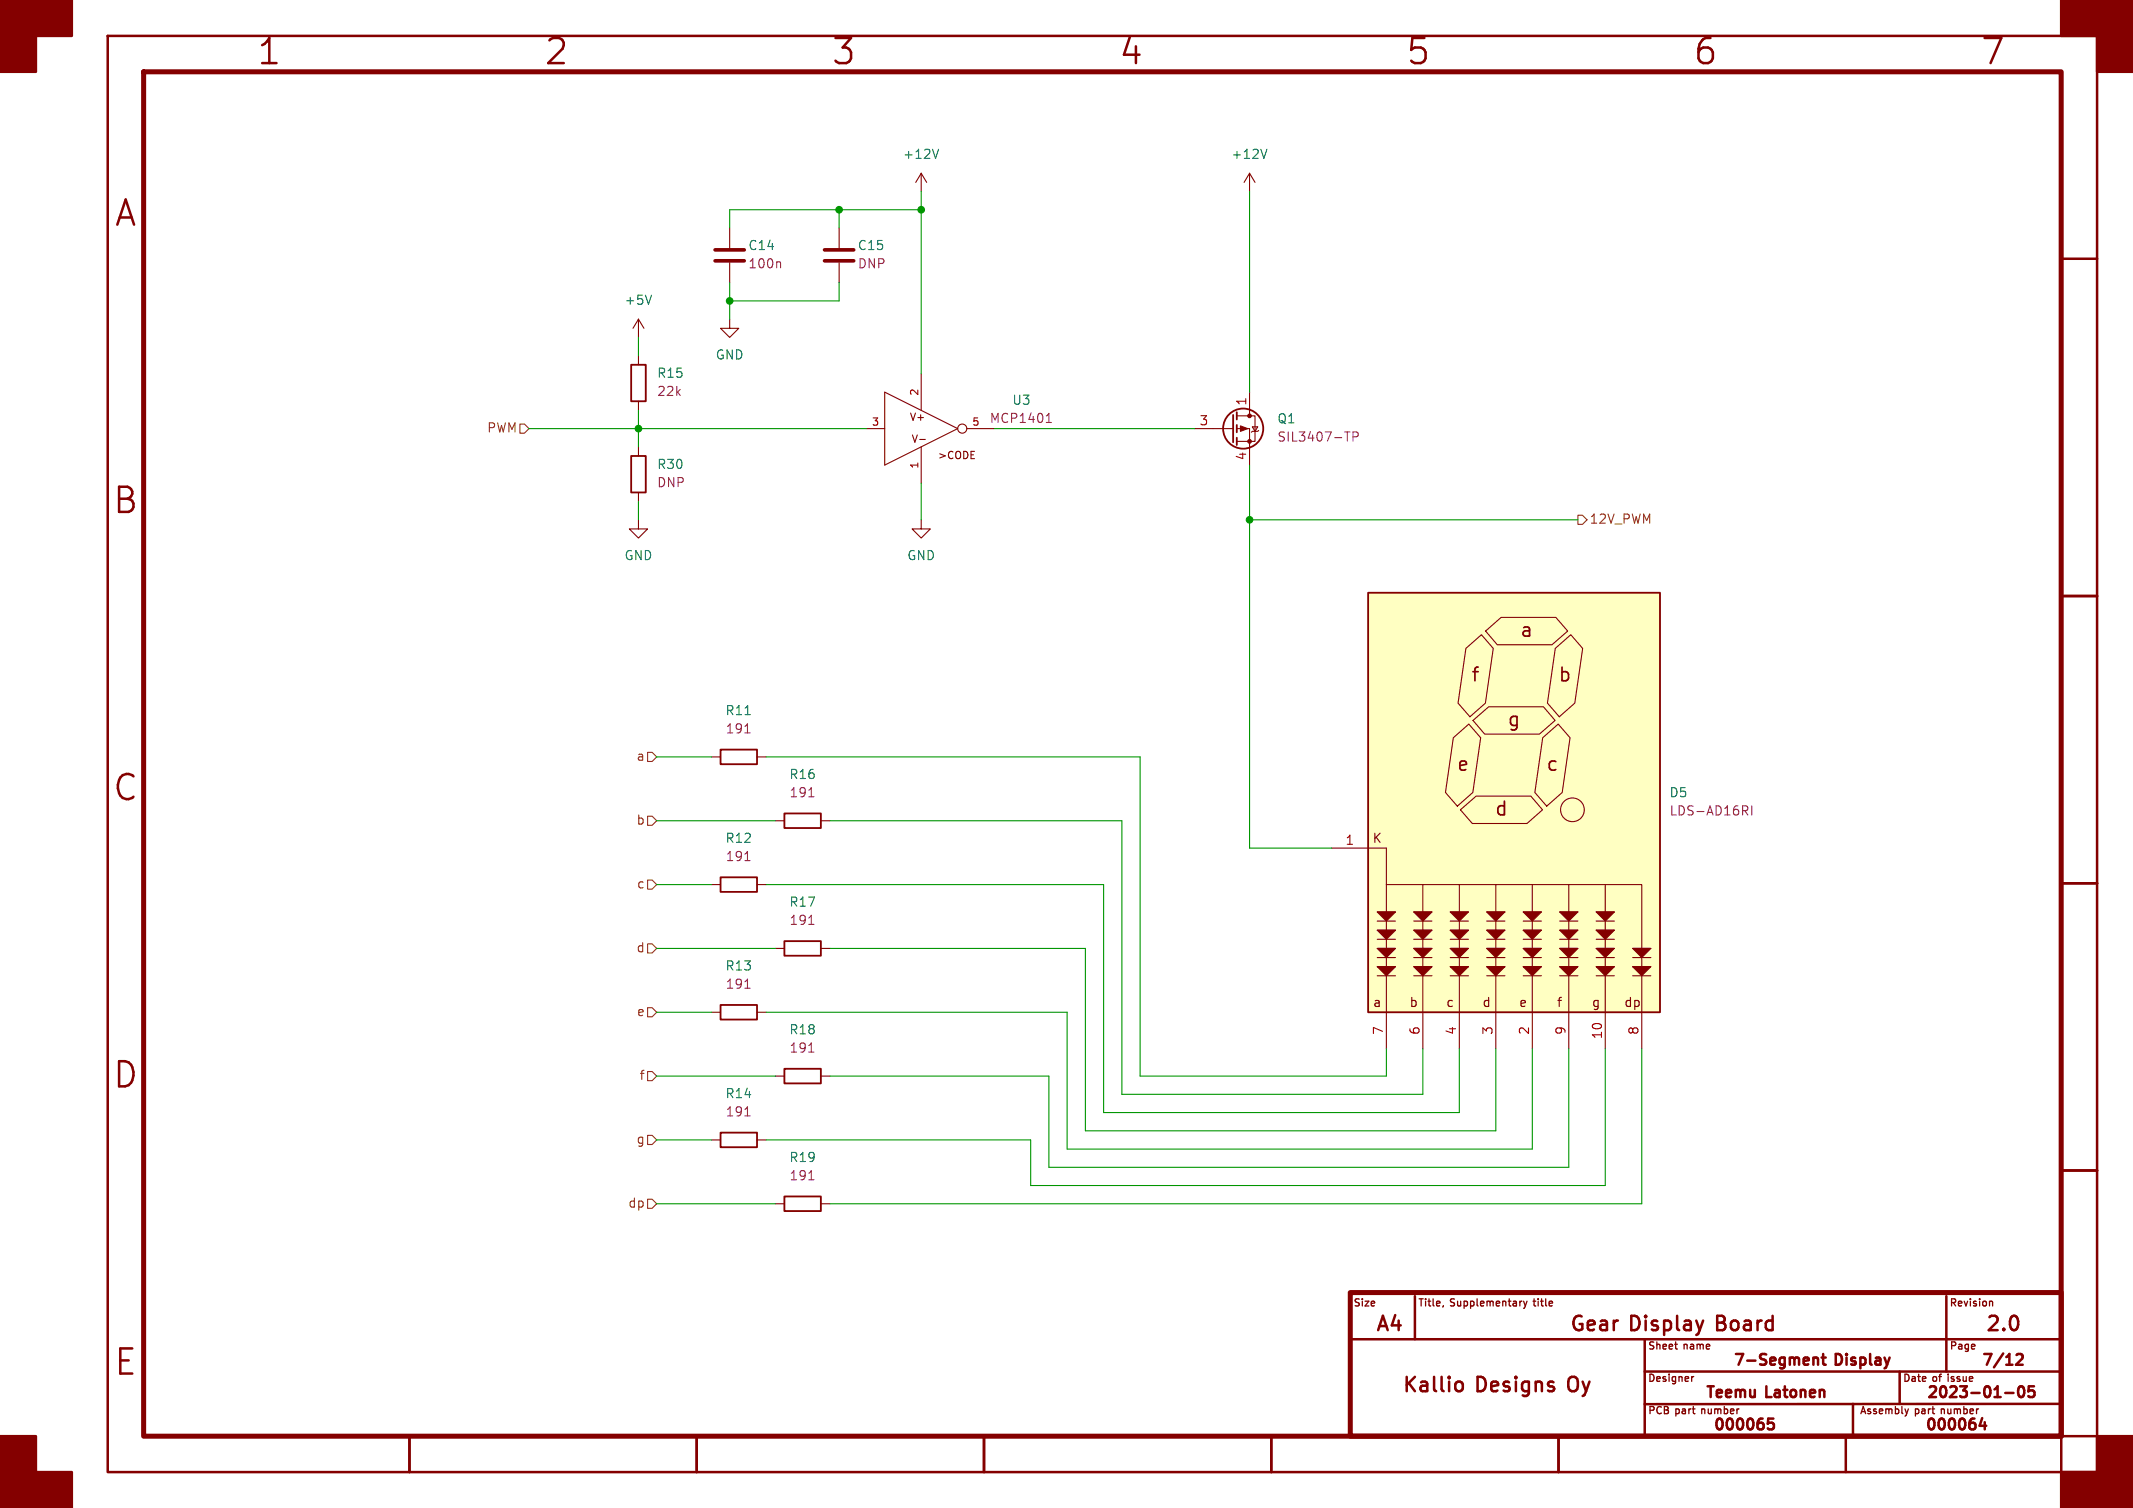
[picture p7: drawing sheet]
<svg xmlns="http://www.w3.org/2000/svg" width="297mm" height="210mm" viewBox="0 0 297 210" stroke-linecap="round" stroke-linejoin="round" font-family="sans-serif">
<g fill="none" stroke="#840000" stroke-width=".35">
<path d="M15 5h277v200h-277zM287 36h5M287 83h5M287 123h5M287 163h5M188 186.5h99M197 180.5v6M202.8 192.5a.54 .54 0 0 1 .9 .3v.6a.54 .54 0 0 1-.9 .2M229 186.5v13.5M229 191h58M237.1 183.9l-.4 1.3M246.9 197.6h-.7l-.1 .7 .3-.2 .5 .1 .1 .2-.1 .5-.2 .2h-.3l-.3-.2"/>
<path d="M252.5 189.1v1M252.5 189.2a.37 .37 0 0 1 .6 .1v.8M253.6 189.1h.6M253.9 188.6v1.2v.2l.3 .1M258 195.5v4.5M264.5 191v4.5M271 180.5v10.5M276 197.5l-.4 1.1h1M276.4 198.1v1M279.2 194h1.2M280.8 188.7l.2-.1h.5a.41 .41 0 0 1 .1 .6l-.9 .9h.9M281.2 193.1a.36 .36 0 0 1 .6 .2 .77 .77 0 0 1-.4 1.3 1 1 0 0 1-.2-1.5z"/>
<path d="M283.2 193.1h-.7l-.1 .7 .2-.2 .5 .1 .2 .2-.1 .5-.2 .2h-.4l-.2-.2M287 195.5h-58M57 200v5M97 200v5M137 200v5M177 200v5M181 200h111M217 200v5M257 200v5M287 200v5"/>
</g>
<path d="M20 10h267v190h-267zM188 180h99v20h-99z" fill="none" stroke="#840000" stroke-width=".7"/>
<g fill="#840000" stroke="#840000" stroke-width=".35">
<path d="M0 0h10v5h-5v5h-5z"/>
<path d="M0 200h5v5h5v5h-10z"/>
<path d="M287 0h10v10h-5v-5h-5z"/>
<path d="M292 200h5v10h-10v-5h5z"/>
</g>
<path d="M201 181.8l-.1 .2M211.8 181.2h.1M212.1 181.2l.3 .7M212.4 181.9l-.3 .3M212.6 181.2l-.2 .7M235.8 191.7l-.3 .2M265.7 196.2l-.2 .7M277.2 181.2l.3 .2v.5" fill="none" stroke="#840000" stroke-width=".18"/>
<g fill="none" stroke="#840000" stroke-width=".25">
<path d="M87.9 50.8h2v5.1h-2zM171.7 57.8v3.8M172.2 57.4v1M172.2 59.2v1M87.9 63.5h2v5.1h-2zM172.2 61v1M190.5 82.6h40.6v58.4h-40.6zM100.3 104.4h5.1v2h-5.1zM109.2 113.3h5.1v2h-5.1zM100.3 140h5.1v2h-5.1zM100.3 122.2h5.1v2h-5.1zM109.2 131.1h5.1v2h-5.1z"/>
<path d="M100.3 157.7h5.1v2.1h-5.1zM109.2 148.8h5.1v2.1h-5.1zM109.2 166.6h5.1v2.1h-5.1z"/>
<circle cx="173.1" cy="59.7" r="2.79"/>
</g>
<g fill="none" stroke="#840000" stroke-width=".15">
<path d="M101.6 31.8v2.7M101.6 36.6v2.8M116.8 31.8v2.7M116.8 36.6v2.8M128.3 24.1v2.6M128.3 24.1l-.8 1.3M128.3 24.1l.7 1.3M174 24.1l-.8 1.3M174 24.1v2.6M174 24.1l.8 1.3M88.9 44.5v2.5M88.9 49.5v1.3"/>
<path d="M88.9 55.9v1.3M88.9 44.5l-.8 1.2M88.9 44.5l.8 1.2M101.6 44.5v1.2h1.3l-1.3 1.3-1.3-1.3h1.3M120.6 59.7h2.6M123.2 54.6l10.1 5.1-10.1 5.1zM128.3 52.1v5.1M134.6 59.7h3.8M166.4 59.7h5.3M172.2 59.7h1.8v5.1M172.2 57.9h2.6v3.6h-2.6M174 54.6v3.3"/>
<path d="M174.4 59.4h.7l-.3 .7zM175.3 59.9l-.2 .2h-.7l-.2 .1M88.9 72.4v1.3h1.3l-1.3 1.2-1.3-1.2h1.3M88.9 62.2v1.3M88.9 68.6v1.3M128.1 61.2h.7M128.3 72.4v1.3h1.2l-1.2 1.2-1.3-1.2h1.3M128.3 62.2v5.1M204.1 90.3l2.2-1.9 1.6 1.9-1.1 7.6-2.1 1.9-1.7-1.9zM206.9 87.9l2.1-1.9h7.6l1.7 1.9-2.2 1.9h-7.6zM216.6 90.3l2.1-1.9 1.7 1.9-1.1 7.6-2.2 1.9-1.6-1.9zM99.1 105.4h1.2"/>
<path d="M105.4 105.4h1.3M107.9 114.3h1.3M114.3 114.3h1.3M185.4 118.1h7.6v5.1h35.6v22.9M202.4 102.7l2.1-1.9 1.7 1.9-1.1 7.7-2.2 1.9-1.6-1.9zM203.4 112.8l2.1-1.9h7.7l1.6 1.9-2.2 1.9h-7.6zM205.1 100.3l2.2-1.9h7.6l1.6 1.9-2.1 1.9h-7.7zM214.8 102.7l2.2-1.9 1.6 1.9-1.1 7.7-2.1 1.9-1.7-1.9zM99.1 123.2h1.2M105.4 123.2h1.3M107.9 132.1h1.3M114.3 132.1h1.3"/>
<path d="M191.8 135.9h2.5M191.8 134.6h2.5M191.8 133.4h2.5M191.8 132.1h2.5M191.8 130.8h2.5M191.8 129.5h2.5M191.8 128.3h2.5M191.8 127h2.5M193 123.2v22.9M196.8 135.9h2.6M196.8 134.6h2.6M196.8 133.4h2.6"/>
<path d="M196.8 132.1h2.6M196.8 130.8h2.6M196.8 129.5h2.6M196.8 128.3h2.6M196.8 127h2.6M198.1 123.2v22.9M201.9 135.9h2.6M201.9 134.6h2.6M201.9 133.4h2.6M201.9 132.1h2.6M201.9 130.8h2.6M201.9 129.5h2.6"/>
<path d="M201.9 128.3h2.6M201.9 127h2.6M203.2 123.2v22.9M207 135.9h2.5M207 134.6h2.5M207 133.4h2.5M207 132.1h2.5M207 130.8h2.5M207 129.5h2.5M207 128.3h2.5M207 127h2.5M208.3 123.2v22.9"/>
<path d="M212.1 135.9h2.5M212.1 134.6h2.5M212.1 133.4h2.5M212.1 132.1h2.5M212.1 130.8h2.5M212.1 129.5h2.5M212.1 128.3h2.5M212.1 127h2.5M213.4 123.2v22.9M217.2 135.9h2.5M217.2 134.6h2.5M217.2 133.4h2.5"/>
<path d="M217.2 132.1h2.5M217.2 130.8h2.5M217.2 129.5h2.5M217.2 128.3h2.5M217.2 127h2.5M218.4 123.2v22.9M222.2 135.9h2.6M222.2 134.6h2.6M222.2 133.4h2.6M222.2 132.1h2.6M222.2 130.8h2.6M222.2 129.5h2.6"/>
<path d="M222.2 128.3h2.6M222.2 127h2.6M223.5 123.2v22.9M227.3 135.9h2.6M227.3 134.6h2.6M227.3 133.4h2.6M227.3 132.1h2.6M99.1 158.8h1.2M99.1 141h1.2M105.4 158.8h1.3M105.4 141h1.3M107.9 149.9h1.3"/>
<path d="M114.3 149.9h1.3M107.9 167.6h1.3M114.3 167.6h1.3"/>
<circle cx="134" cy="59.7" r=".63"/>
<circle cx="218.9" cy="112.8" r="1.65"/>
</g>
<path d="M130.7 20.8l-.4 1.3M176.4 20.8l-.4 1.3M90.7 41.1l-.4 1.3" fill="none" stroke="#006464" stroke-width=".15"/>
<g fill="none" stroke="#840084" stroke-width=".15">
<path d="M108.5 36.5l.2 .1v.7M145.7 58.8h.7M145.8 57.9l.2-.3v1.2M187.2 60.2h.8M188.4 60.8h.6l.1-.2v-.3l-.2-.1h-.5v1.2M103.7 102.1h.7M103.7 119.8h.7M112.6 111h.7M242.6 112.2h.5l.3 .3-.2 .3-.6 .1M242.9 112.9l.5 .6M243.9 112.2v1.3M103.7 137.6h.7"/>
<path d="M112.6 128.7h.7M103.7 155.4h.7M112.6 146.5h.7M112.6 164.3h.7"/>
</g>
<g fill="#840000" stroke="#840000" stroke-width=".15">
<path d="M172.7 59.3l1 .4-1 .4z"/>
<path d="M191.8 134.6h2.5l-1.3 1.3z"/>
<path d="M191.8 132.1h2.5l-1.3 1.3z"/>
<path d="M191.8 129.5h2.5l-1.3 1.3z"/>
<path d="M191.8 127h2.5l-1.3 1.3z"/>
<path d="M196.8 134.6h2.6l-1.3 1.3z"/>
<path d="M196.8 132.1h2.6l-1.3 1.3z"/>
<path d="M196.8 129.5h2.6l-1.3 1.3z"/>
<path d="M196.8 127h2.6l-1.3 1.3z"/>
<path d="M201.9 134.6h2.6l-1.3 1.3z"/>
<path d="M201.9 132.1h2.6l-1.3 1.3z"/>
<path d="M201.9 129.5h2.6l-1.3 1.3z"/>
<path d="M201.9 127h2.6l-1.3 1.3z"/>
<path d="M207 134.6h2.5l-1.2 1.3z"/>
<path d="M207 132.1h2.5l-1.2 1.3z"/>
<path d="M207 129.5h2.5l-1.2 1.3z"/>
<path d="M207 127h2.5l-1.2 1.3z"/>
<path d="M212.1 134.6h2.5l-1.2 1.3z"/>
<path d="M212.1 132.1h2.5l-1.2 1.3z"/>
<path d="M212.1 129.5h2.5l-1.2 1.3z"/>
<path d="M212.1 127h2.5l-1.2 1.3z"/>
<path d="M217.2 134.6h2.5l-1.3 1.3z"/>
<path d="M217.2 132.1h2.5l-1.3 1.3z"/>
<path d="M217.2 129.5h2.5l-1.3 1.3z"/>
<path d="M217.2 127h2.5l-1.3 1.3z"/>
<path d="M222.2 134.6h2.6l-1.3 1.3z"/>
<path d="M222.2 132.1h2.6l-1.3 1.3z"/>
<path d="M222.2 129.5h2.6l-1.3 1.3z"/>
<path d="M222.2 127h2.6l-1.3 1.3z"/>
<path d="M227.3 134.6h2.6l-1.3 1.3z"/>
<path d="M227.3 132.1h2.6l-1.3 1.3z"/>
<circle cx="174" cy="61.5" r=".25"/>
<circle cx="174" cy="57.9" r=".25"/>
</g>
<path d="M99.6 36.3h4M99.6 34.8h4M114.8 36.3h4.1M114.8 34.8h4.1" fill="none" stroke="#840000" stroke-width=".51"/>
<path d="M190.5 82.6h40.6v58.4h-40.6z" fill="#ffffc2" stroke="#ffffc2" stroke-width=".14"/>
<path d="M72.4 59.1h.6l.7 .6-.7 .6h-.6zM219.7 71.8h.6l.7 .6-.7 .6h-.6zM90.2 113.7h.6l.6 .6-.6 .6h-.6zM90.2 104.8h.6l.6 .6-.6 .6h-.6zM90.2 131.4h.6l.6 .7-.6 .6h-.6zM90.2 122.6h.6l.6 .6-.6 .6h-.6zM90.2 158.1h.6l.6 .7-.6 .6h-.6zM90.2 149.2h.6l.6 .7-.6 .6h-.6zM90.2 140.3h.6l.6 .7-.6 .6h-.6zM90.2 167h.6l.6 .6-.6 .7h-.6z" fill="none" stroke="#725600" stroke-width=".15"/>
<g fill="none" stroke="#009600" stroke-width=".15">
<path d="M101.6 39.4v5.1M116.8 39.4v2.5h-15.2M116.8 29.2v2.6M128.3 29.2h-26.7v2.6M128.3 26.7v25.4M174 26.7v27.9M73.7 59.7h46.9M88.9 47v2.5M88.9 57.2v5M138.4 59.7h28M88.9 69.9v2.5M128.3 67.3v5.1"/>
<path d="M174 64.8v53.3h11.4M174 72.4h45.7M91.4 114.3h16.5M91.4 105.4h7.7M106.7 105.4h52v44.5h34.3v-3.8M115.6 114.3h40.6v38.1h41.9v-6.3M91.4 132.1h16.5M91.4 123.2h7.7M106.7 123.2h47v31.7h49.5v-8.8M115.6 132.1h35.5v25.4h57.2v-11.4M91.4 141h7.7M91.4 149.9h16.5"/>
<path d="M91.4 158.8h7.7M106.7 141h41.9v19h64.8v-13.9M218.4 146.1v16.5h-72.4v-12.7h-30.4M223.5 146.1v19h-80v-6.3h-36.8M228.6 146.1v21.5h-113M91.4 167.6h16.5"/>
</g>
<g fill="#009600" stroke="#009600" stroke-width=".15">
<circle cx="101.6" cy="41.9" r=".46"/>
<circle cx="128.3" cy="29.2" r=".46"/>
<circle cx="116.8" cy="29.2" r=".46"/>
<circle cx="88.9" cy="59.7" r=".46"/>
<circle cx="174" cy="72.4" r=".46"/>
</g>
<g font-size="4.9" fill="#840000">
<text x="35.7" y="9.7">1</text>
<text x="75.7" y="9.7">2</text>
<text x="115.7" y="9.7">3</text>
<text x="155.7" y="9.7">4</text>
<text x="195.7" y="9.7">5</text>
<text x="235.7" y="9.7">6</text>
<text x="275.7" y="9.7">7</text>
<text x="15.9" y="32.2">A</text>
<text x="15.7" y="72.2">B</text>
<text x="15.7" y="112.2">C</text>
<text x="15.7" y="152.2">D</text>
<text x="15.8" y="192.2">E</text>
</g>
<g font-size="2.8" fill="#840000">
<text x="191.5" y="185.9">A4</text>
<text x="218.5" y="185.9">Gear</text>
<text x="226.9" y="185.9">Display</text>
<text x="239.3" y="185.9">Board</text>
<text x="276.4" y="185.9">2.0</text>
<text x="195.2" y="194.4">Kallio</text>
<text x="205.5" y="194.4">Designs</text>
<text x="218.7" y="194.4">Oy</text>
</g>
<g font-size="2.7" fill="#840000">
<text x="211.6" y="89.1">a</text>
<text x="204.8" y="95.4">f</text>
<text x="216.9" y="95.4">b</text>
<text x="209.9" y="101.6">g</text>
<text x="202.8" y="107.8">e</text>
<text x="215.3" y="107.8">c</text>
<text x="208.1" y="114">d</text>
</g>
<g font-size="2.1" fill="#840000">
<text x="241.5" y="190.7">7-Segment</text>
<text x="255.8" y="190.7">Display</text>
<text x="275.8" y="190.7">7/12</text>
<text x="237.3" y="195.2">Teemu</text>
<text x="245.9" y="195.2">Latonen</text>
<text x="268.1" y="195.2">2023-01-05</text>
<text x="238.4" y="199.7">000065</text>
<text x="267.9" y="199.7">000064</text>
</g>
<g font-size="1.8" fill="#006464">
<text x="125.7" y="22.4">+12V</text>
<text x="171.4" y="22.4">+12V</text>
<text x="104.1" y="35.1">C14</text>
<text x="119.4" y="35.1">C15</text>
<text x="86.9" y="42.7">+5V</text>
<text x="91.4" y="52.9">R15</text>
<text x="99.6" y="50.4">GND</text>
<text x="140.9" y="56.7">U3</text>
<text x="177.8" y="59.2">Q1</text>
<text x="91.4" y="65.6">R30</text>
<text x="86.9" y="78.3">GND</text>
<text x="126.3" y="78.3">GND</text>
<text x="101" y="99.9">R11</text>
<text x="109.9" y="108.8">R16</text>
<text x="232.4" y="111.3">D5</text>
<text x="101" y="117.7">R12</text>
<text x="109.9" y="126.6">R17</text>
<text x="101" y="135.4">R13</text>
<text x="109.9" y="144.3">R18</text>
<text x="101" y="153.2">R14</text>
<text x="109.9" y="162.1">R19</text>
</g>
<g font-size="1.8" fill="#840084">
<text x="104.1" y="37.7">100n</text>
<text x="119.4" y="37.7">DNP</text>
<text x="91.4" y="55.4">22k</text>
<text x="137.8" y="59.2">MCP1401</text>
<text x="177.8" y="61.8">SIL3407-TP</text>
<text x="91.4" y="68.1">DNP</text>
<text x="101" y="102.4">191</text>
<text x="109.9" y="111.3">191</text>
<text x="232.4" y="113.9">LDS-AD16RI</text>
<text x="101" y="120.2">191</text>
<text x="109.9" y="129.1">191</text>
<text x="101" y="138">191</text>
<text x="109.9" y="146.9">191</text>
<text x="101" y="155.8">191</text>
<text x="109.9" y="164.7">191</text>
</g>
<g font-size="1.8" fill="#a90000">
<text x="167" y="59.4">3</text>
<text x="173.7" y="56.5" transform="rotate(-90 173.7 56.5)">1</text>
<text x="173.7" y="64.2" transform="rotate(-90 173.7 64.2)">4</text>
<text x="187.3" y="117.9">1</text>
<text x="192.8" y="144.2" transform="rotate(-90 192.8 144.2)">7</text>
<text x="197.9" y="144.2" transform="rotate(-90 197.9 144.2)">6</text>
<text x="202.9" y="144.2" transform="rotate(-90 202.9 144.2)">4</text>
<text x="208" y="144.2" transform="rotate(-90 208 144.2)">3</text>
<text x="213.1" y="144.2" transform="rotate(-90 213.1 144.2)">2</text>
<text x="218.2" y="144.2" transform="rotate(-90 218.2 144.2)">9</text>
<text x="223.3" y="144.8" transform="rotate(-90 223.3 144.8)">10</text>
<text x="228.3" y="144.2" transform="rotate(-90 228.3 144.2)">8</text>
</g>
<g font-size="1.8" fill="#725600">
<text x="67.7" y="60.5">PWM</text>
<text x="221.4" y="73.2">12V_PWM</text>
<text x="88.5" y="106.2">a</text>
<text x="88.5" y="115.1">b</text>
<text x="88.6" y="124">c</text>
<text x="88.5" y="132.9">d</text>
<text x="88.6" y="141.8">e</text>
<text x="88.9" y="150.7">f</text>
<text x="88.5" y="159.6">g</text>
<text x="87.4" y="168.5">dp</text>
</g>
<g font-size="1.8" fill="#840000">
<text x="191.1" y="117.7">K</text>
<text x="191.1" y="140.5">a</text>
<text x="196.2" y="140.5">b</text>
<text x="201.3" y="140.5">c</text>
<text x="206.4" y="140.5">d</text>
<text x="211.5" y="140.5">e</text>
<text x="216.7" y="140.5">f</text>
<text x="221.6" y="140.5">g</text>
<text x="226.1" y="140.5">dp</text>
</g>
<g font-size="1.4" fill="#a90000">
<text x="121.3" y="59.4">3</text>
<text x="128" y="55.2" transform="rotate(-90 128 55.2)">2</text>
<text x="135.3" y="59.4">5</text>
<text x="128" y="65.3" transform="rotate(-90 128 65.3)">1</text>
</g>
<g font-size="1.4" fill="#840000">
<text x="126.6" y="58.9">V+</text>
<text x="126.9" y="61.9">V-</text>
<text x="130.5" y="64.2">&gt;CODE</text>
<text x="188.5" y="182.2">Size</text>
<text x="197.5" y="182.2">Title,</text>
<text x="202" y="182.2">Supplementary</text>
<text x="213.9" y="182.2">title</text>
<text x="271.5" y="182.2">Revision</text>
<text x="229.5" y="188.2">Sheet</text>
<text x="234.5" y="188.2">name</text>
<text x="271.5" y="188.2">Page</text>
<text x="229.5" y="192.7">Designer</text>
<text x="229.5" y="197.2">PCB</text>
<text x="233.4" y="197.2">part</text>
<text x="237.2" y="197.2">number</text>
<text x="259" y="197.2">Assembly</text>
<text x="265" y="192.7">Date</text>
<text x="266.7" y="197.2">part</text>
<text x="269.2" y="192.7">of</text>
<text x="270.6" y="197.2">number</text>
<text x="271.5" y="192.7">issue</text>
</g>
</svg>
